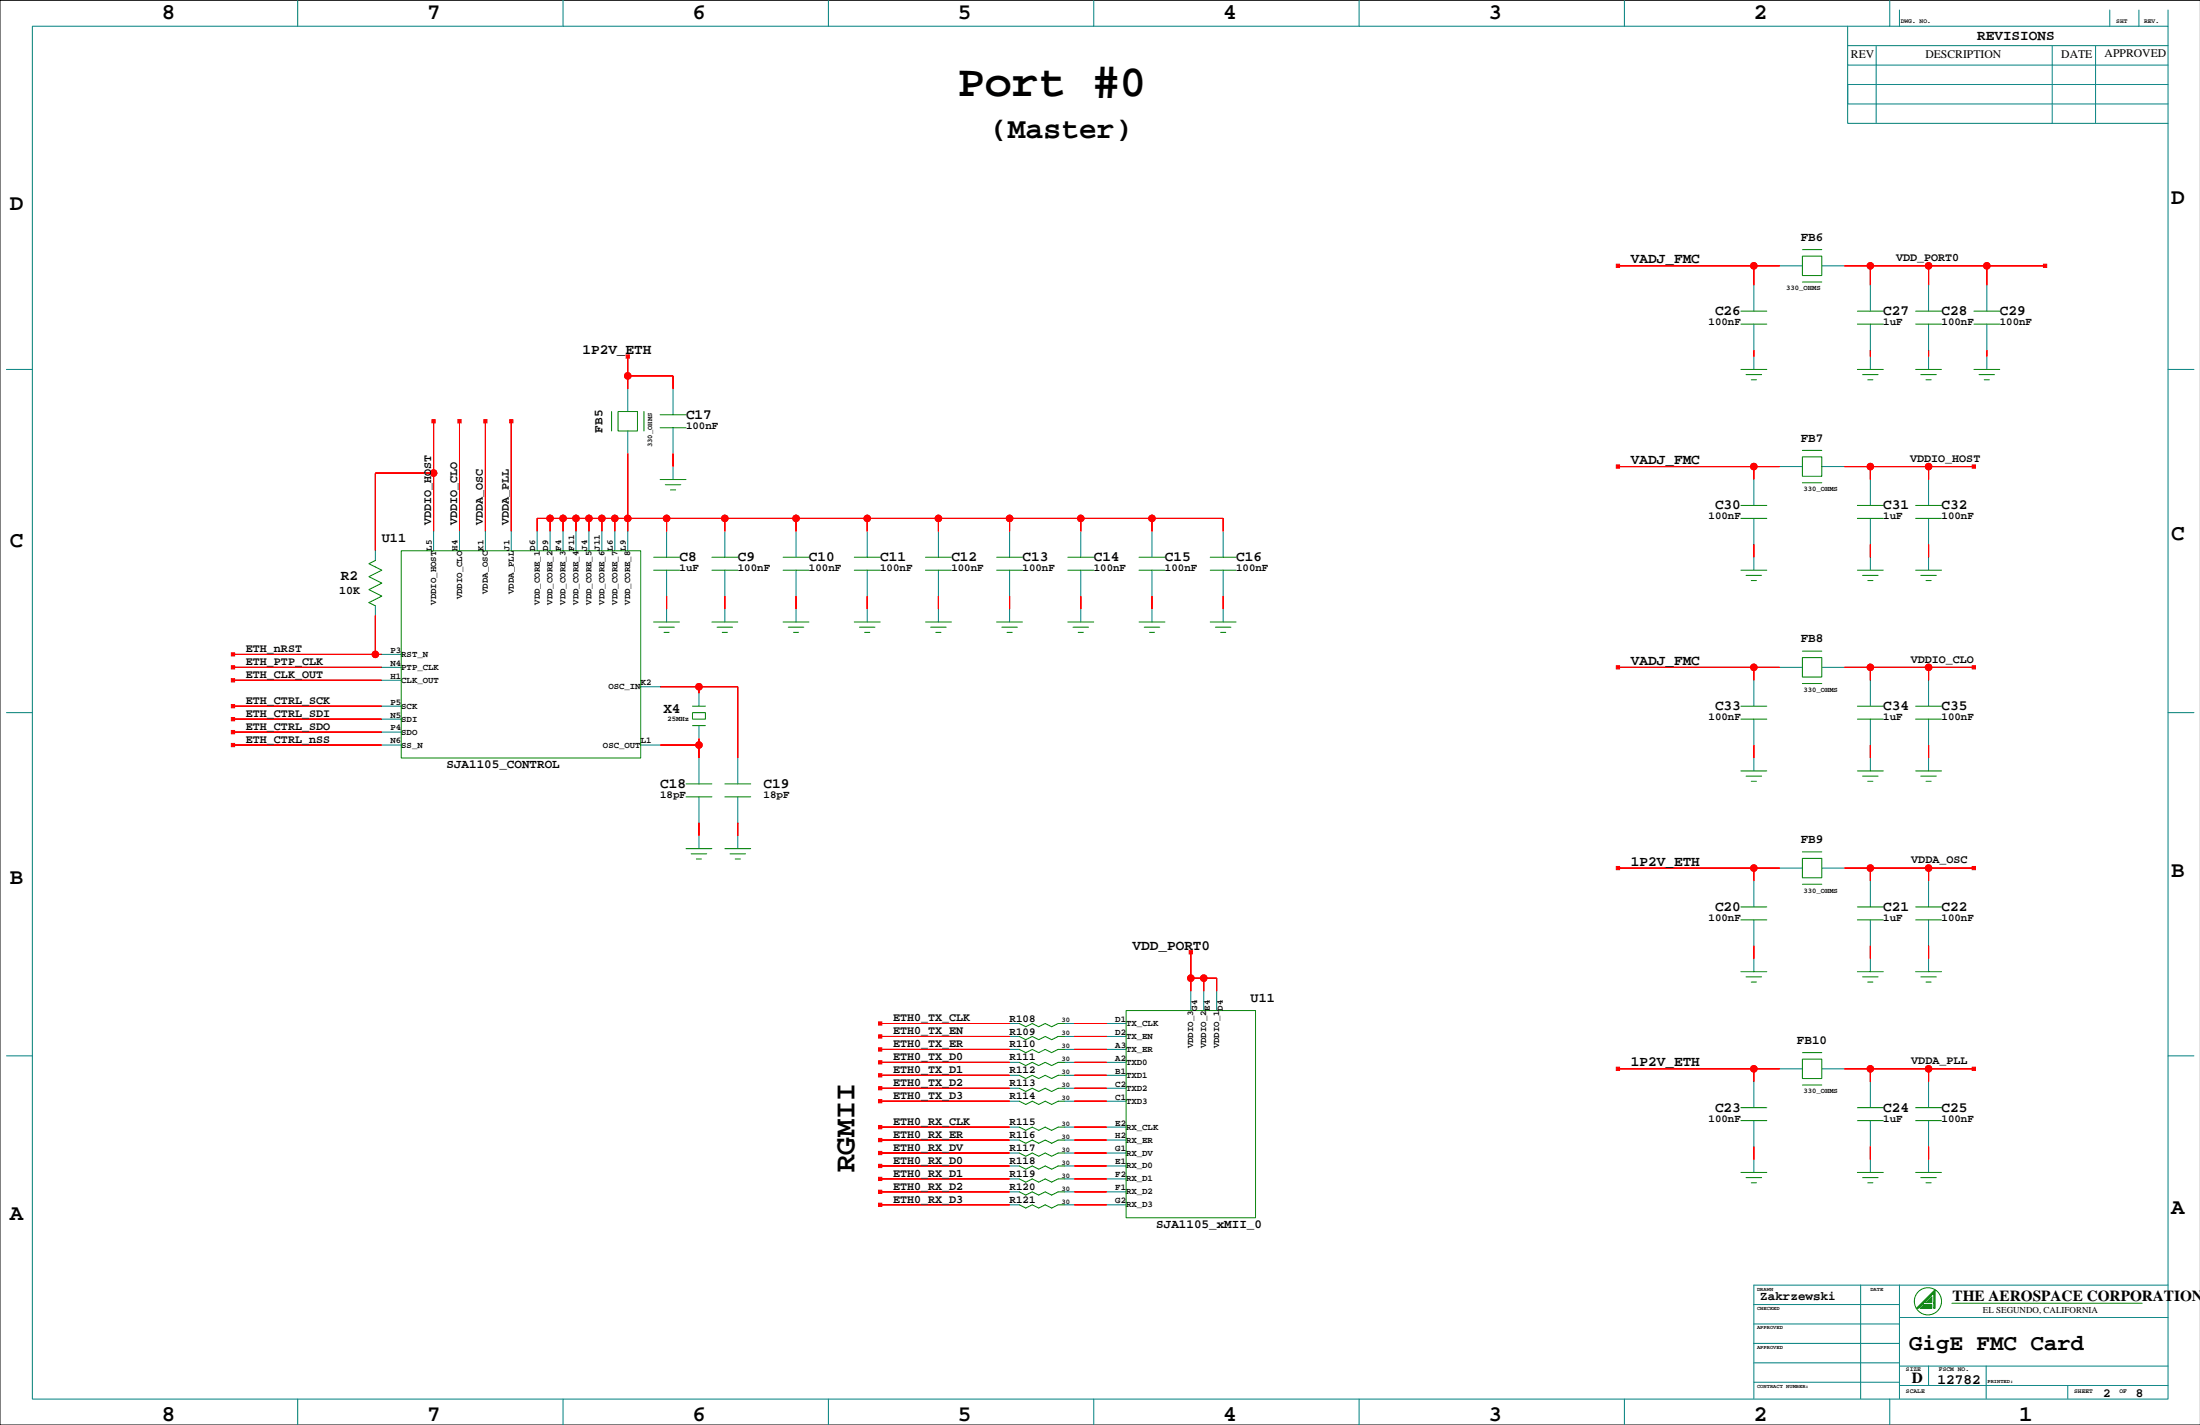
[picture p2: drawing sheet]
<svg xmlns="http://www.w3.org/2000/svg" width="863mm" height="559mm" viewBox="0 0 863 559" stroke-linecap="round" stroke-linejoin="round" font-family="sans-serif">
<path d="M863.3 .1h-863.3v558.7h863.3" fill="none" stroke="#000" stroke-width=".39"/>
<g fill="none" stroke="#008080" stroke-width=".39">
<path d="M12.7 10.3h838v538.3h-838zM116.8 .1v10.2M220.9 .1v10.2M325 .1v10.2M429.2 .1v10.2M533.3 .1v10.2M637.4 .1v10.2M725 17.9v7.6h125.7M725 10.3v7.6h125.7M736.2 18.2v7.3M741.5 .1v10.2M745.3 3.9v6.4"/>
<path d="M805.3 18.2v7.3M822.3 18.2v7.3M827.9 3.9v6.4M839.3 3.9v6.4M850.7 3.9v6.4M725 25.5v7.6h125.7M736.2 25.8v14.7M805.3 25.8v7.3M805.3 33.4v7.4M822.3 25.8v14.7M725 40.8v7.6h125.7M725 40.5v-7.4v7.7h125.7"/>
<path d="M736.2 40.8v7.3M805.3 41v7.4M822.3 40.8v7.3M688.2 111.9v10.1M698.3 104.2h8.9M714.8 104.2h8.9M733.9 111.9v10.1M756.7 111.9v10.1M779.6 111.9v10.1M688.2 127.1v10.2M688.2 139.8v5.1M733.9 127.1v10.2"/>
<path d="M733.9 139.8v5.1M756.7 127.1v10.2M756.7 139.8v5.1M779.6 127.1v10.2M779.6 139.8v5.1M2.5 144.9h10.2M246.3 152.5v8.9M264.1 152.5v10.2M850.7 144.9h10.2M246.3 169v8.9M264.1 167.7v10.2M264.1 183v5"/>
<path d="M688.2 188v10.2M698.3 183h8.9M714.8 183h8.9M733.9 188v10.2M756.7 188v10.2M147.3 216v3.8M170.1 208.4v7.6M180.3 208.4v7.6M190.5 208.4v7.6M200.6 208.4v7.6M210.8 208.4v7.6M215.9 208.4v7.6"/>
<path d="M220.9 208.4v7.6M226 208.4v7.6M231.1 208.4v7.6M236.2 208.4v7.6M241.2 208.4v7.6M246.3 208.4v7.6M261.6 208.4v10.1M284.4 208.4v10.1M312.3 208.4v10.1M340.3 208.4v10.1M368.2 208.4v10.1M396.1 208.4v10.1"/>
<path d="M424.1 208.4v10.1M452 208.4v10.1M480 208.4v10.1M688.2 203.3v10.1M688.2 218.5v5.1M733.9 203.3v10.1M733.9 218.5v5.1M756.7 203.3v10.1M756.7 218.5v5.1M147.3 237.6v3.8M261.6 223.6v10.2M261.6 238.8v5.1"/>
<path d="M284.4 223.6v10.2M284.4 238.8v5.1M312.3 223.6v10.2M312.3 238.8v5.1M340.3 223.6v10.2M340.3 238.8v5.1M368.2 223.6v10.2M368.2 238.8v5.1M396.1 223.6v10.2M396.1 238.8v5.1M424.1 223.6v10.2M424.1 238.8v5.1"/>
<path d="M452 223.6v10.2M452 238.8v5.1M480 223.6v10.2M480 238.8v5.1M149.8 256.6h7.6M2.5 279.5h10.2M149.8 261.7h7.6M149.8 276.9h7.6M149.8 266.8h7.6M251.4 269.3h7.6M274.3 271.8v5.1M688.2 266.8v10.1"/>
<path d="M698.3 261.7h8.9M714.8 261.7h8.9M733.9 266.8v10.1M756.7 266.8v10.1M850.7 279.5h10.2M149.8 282h7.6M149.8 287.1h7.6M149.8 292.2h7.6M251.4 292.2h7.6M274.3 284.5v5.1M274.3 297.2v10.2M289.5 297.2v10.2"/>
<path d="M688.2 282v10.2M688.2 297.2v5.1M733.9 282v10.2M733.9 297.2v5.1M756.7 282v10.2M756.7 297.2v5.1M274.3 312.5v10.1M289.5 312.5v10.1M274.3 327.7v5.1M289.5 327.7v5.1M688.2 345.5v10.1M698.3 340.4h8.9"/>
<path d="M714.8 340.4h8.9M733.9 345.5v10.1M756.7 345.5v10.1M688.2 360.7v10.2M688.2 376v5M733.9 360.7v10.2M733.9 376v5M756.7 360.7v10.2M756.7 376v5M467.3 388.7v7.6M472.3 388.7v7.6M477.4 388.7v7.6"/>
<path d="M2.5 414.1h10.2M396.1 406.4h3.9M396.1 411.5h3.9M396.1 416.6h3.9M396.1 401.4h3.9M417.7 406.4h3.8M417.7 411.5h3.8M417.7 416.6h3.8M417.7 401.4h3.8M434.2 406.4h7.7M434.2 411.5h7.7M434.2 416.6h7.7"/>
<path d="M434.2 401.4h7.7M698.3 419.1h8.9M714.8 419.1h8.9M850.7 414.1h10.2M396.1 421.7h3.9M396.1 426.7h3.9M396.1 431.8h3.9M417.7 421.7h3.8M417.7 426.7h3.8M417.7 431.8h3.8M434.2 421.7h7.7M434.2 426.7h7.7"/>
<path d="M434.2 431.8h7.7M688.2 424.2v10.2M688.2 439.4v10.2M733.9 424.2v10.2M733.9 439.4v10.2M756.7 424.2v10.2M756.7 439.4v10.2M396.1 442h3.9M396.1 447.1h3.9M396.1 452.1h3.9M396.1 457.2h3.9M417.7 442h3.8"/>
<path d="M417.7 447.1h3.8M417.7 452.1h3.8M417.7 457.2h3.8M434.2 442h7.7M434.2 447.1h7.7M434.2 452.1h7.7M434.2 457.2h7.7M688.2 454.7v5.1M733.9 454.7v5.1M756.7 454.7v5.1M396.1 472.5h3.9M396.1 462.3h3.9"/>
<path d="M396.1 467.4h3.9M417.7 472.5h3.8M417.7 462.3h3.8M417.7 467.4h3.8M434.2 472.5h7.7M434.2 462.3h7.7M434.2 467.4h7.7M688.2 519.2h57.1M688.2 511.6h57.1M730.1 503.9v44.5M745.3 503.9v44.5M745.3 516.6h105.4"/>
<path d="M850.7 503.9h-162.5v44.5M688.2 534.4h57.1M688.2 526.8h57.1M745.3 535.7h105.4M756.7 535.7v7.6M779.3 535.7v12.7M116.8 548.6v10.2M220.9 548.6v10.2M325 548.6v10.2M429.2 548.6v10.2M533.3 548.6v10.2M637.4 548.6v10.2"/>
<path d="M688.2 542h57.1M741.5 548.6v10.2M745.3 543.3h105.4M811.3 543.3v5.1"/>
</g>
<g fill="none" stroke="#008000" stroke-width=".39">
<path d="M707.2 97.9h7.6M707.2 100.4h7.6v7.7h-7.6zM707.2 110.6h7.6M683.1 127.1h10.2M683.1 122h10.2M728.8 127.1h10.2M728.8 122h10.2M751.7 127.1h10.1M751.7 122h10.1M774.5 127.1h10.2M774.5 122h10.2M683.1 144.9h10.2"/>
<path d="M685.1 146.9h6.1M687.2 148.9h2M728.8 144.9h10.2M730.8 146.9h6.1M732.9 148.9h2M751.7 144.9h10.1M753.7 146.9h6.1M755.7 148.9h2.1M774.5 144.9h10.2M776.6 146.9h6M778.6 148.9h2M240 161.4v7.6"/>
<path d="M242.5 161.4h7.6v7.6h-7.6zM252.7 161.4v7.6M259 167.7h10.2M259 162.7h10.2M707.2 179.2h7.6v7.6h-7.6zM707.2 176.6h7.6M259 188h10.2M261.1 190.1h6M263.1 192.1h2M683.1 198.2h10.2M707.2 189.3h7.6M728.8 198.2h10.2"/>
<path d="M751.7 198.2h10.1M147.3 219.8l-2.6 1.3 5.1 2.5-5.1 2.5 5.1 2.6-5.1 2.5 5.1 2.6-5.1 2.5 2.6 1.3M157.4 216h94v81.2h-94zM256.5 218.5h10.1M279.3 218.5h10.2M307.3 218.5h10.1M335.2 218.5h10.2M363.1 218.5h10.2M391.1 218.5h10.1M419 218.5h10.2M446.9 218.5h10.2M474.9 218.5h10.1"/>
<path d="M683.1 203.3h10.2M728.8 203.3h10.2M751.7 203.3h10.1M256.5 223.6h10.1M279.3 223.6h10.2M307.3 223.6h10.1M335.2 223.6h10.2M363.1 223.6h10.2M391.1 223.6h10.1M419 223.6h10.2M446.9 223.6h10.2M474.9 223.6h10.1"/>
<path d="M683.1 223.6h10.2M685.1 225.6h6.1M687.2 227.7h2M728.8 223.6h10.2M730.8 225.6h6.1M732.9 227.7h2M751.7 223.6h10.1M753.7 225.6h6.1M755.7 227.7h2.1M256.5 243.9h10.1M258.5 245.9h6.1M260.5 248h2.1"/>
<path d="M279.3 243.9h10.2M281.4 245.9h6.1M283.4 248h2M307.3 243.9h10.1M309.3 245.9h6.1M311.3 248h2.1M335.2 243.9h10.2M337.2 245.9h6.1M339.3 248h2M363.1 243.9h10.2M365.2 245.9h6.1M367.2 248h2"/>
<path d="M391.1 243.9h10.1M393.1 245.9h6.1M395.1 248h2.1M419 243.9h10.2M421 245.9h6.1M423.1 248h2M446.9 243.9h10.2M449 245.9h6.1M451 248h2M474.9 243.9h10.1M476.9 245.9h6.1M478.9 248h2.1"/>
<path d="M707.2 257.9h7.6v7.6h-7.6zM707.2 255.3h7.6M271.7 279.5h5.1v2.5h-5.1zM271.7 276.9h5.1M683.1 276.9h10.2M707.2 268h7.6M728.8 276.9h10.2M751.7 276.9h10.1M271.7 284.5h5.1M683.1 282h10.2M728.8 282h10.2M751.7 282h10.1"/>
<path d="M269.2 312.5h10.1M269.2 307.4h10.1M284.4 312.5h10.2M284.4 307.4h10.2M683.1 302.3h10.2M685.1 304.3h6.1M687.2 306.4h2M728.8 302.3h10.2M730.8 304.3h6.1M732.9 306.4h2M751.7 302.3h10.1M753.7 304.3h6.1"/>
<path d="M755.7 306.4h2.1M269.2 332.8h10.1M271.2 334.8h6.1M273.2 336.9h2.1M284.4 332.8h10.2M286.4 334.8h6.1M288.5 336.9h2M707.2 336.6h7.6v7.6h-7.6zM707.2 334.1h7.6M683.1 355.6h10.2M707.2 346.8h7.6M728.8 355.6h10.2"/>
<path d="M751.7 355.6h10.1M683.1 360.7h10.2M728.8 360.7h10.2M751.7 360.7h10.1M441.9 396.3h50.7v81.2h-50.7zM683.1 381h10.2M685.1 383.1h6.1M687.2 385.1h2M728.8 381h10.2M730.8 383.1h6.1M732.9 385.1h2M751.7 381h10.1"/>
<path d="M753.7 383.1h6.1M755.7 385.1h2.1M400 401.4l2.5 1.2 2.5-1.2 2.6 1.2 2.5-1.2 2.6 1.2 2.5-1.2h2.5M400 406.4l2.5 1.3 2.5-1.3 2.6 1.3 2.5-1.3 2.6 1.3 2.5-1.3h2.5M400 411.5l2.5 1.3 2.5-1.3 2.6 1.3 2.5-1.3 2.6 1.3 2.5-1.3h2.5M400 416.6l2.5 1.3 2.5-1.3 2.6 1.3 2.5-1.3 2.6 1.3 2.5-1.3h2.5M707.2 415.3h7.6v7.6h-7.6zM707.2 412.8h7.6M400 421.7l2.5 1.2 2.5-1.2 2.6 1.2 2.5-1.2 2.6 1.2 2.5-1.2h2.5M400 426.7l2.5 1.3 2.5-1.3 2.6 1.3 2.5-1.3 2.6 1.3 2.5-1.3h2.5M400 431.8l2.5 1.3 2.5-1.3 2.6 1.3 2.5-1.3 2.6 1.3 2.5-1.3h2.5M683.1 439.4h10.2"/>
<path d="M683.1 434.4h10.2M707.2 425.5h7.6M728.8 439.4h10.2M728.8 434.4h10.2M751.7 439.4h10.1M751.7 434.4h10.1M400 442l2.5 1.3 2.5-1.3 2.6 1.3 2.5-1.3 2.6 1.3 2.5-1.3h2.5M400 447.1l2.5 1.2 2.5-1.2 2.6 1.2 2.5-1.2 2.6 1.2 2.5-1.2h2.5M400 452.1l2.5 1.3 2.5-1.3 2.6 1.3 2.5-1.3 2.6 1.3 2.5-1.3h2.5M400 457.2l2.5 1.3 2.5-1.3 2.6 1.3 2.5-1.3 2.6 1.3 2.5-1.3h2.5M683.1 459.8h10.2M728.8 459.8h10.2"/>
<path d="M751.7 459.8h10.1M400 462.3l2.5 1.3 2.5-1.3 2.6 1.3 2.5-1.3 2.6 1.3 2.5-1.3h2.5M400 467.4l2.5 1.3 2.5-1.3 2.6 1.3 2.5-1.3 2.6 1.3 2.5-1.3h2.5M400 472.5l2.5 1.2 2.5-1.2 2.6 1.2 2.5-1.2 2.6 1.2 2.5-1.2h2.5M685.1 461.8h6.1M687.2 463.8h2M730.8 461.8h6.1M732.9 463.8h2M753.7 461.8h6.1M755.7 463.8h2.1M765.9 511.1h74.6"/>
<circle cx="756.5" cy="510.3" r="5.3"/>
</g>
<g fill="#008000" stroke="#008000" stroke-width=".39">
<path d="M755.5 510.8l2.5-2.3v2.3z" fill-rule="evenodd"/>
<path d="M753.4 513.1l1.6-1.5h3v1.5z" fill-rule="evenodd"/>
<path d="M759.3 505.7v7.4h-.5v-6.1l-6.1 6.1h-.8z" fill-rule="evenodd"/>
</g>
<g fill="#f00" stroke="#f00" stroke-width=".39">
<path d="M289.5 322.6v5.1z" fill-rule="evenodd"/>
<path d="M274.3 322.6v5.1z" fill-rule="evenodd"/>
<path d="M259 292.2h15.3z" fill-rule="evenodd"/>
<path d="M274.3 292.2v5z" fill-rule="evenodd"/>
<path d="M274.3 289.6v2.6z" fill-rule="evenodd"/>
<path d="M259 269.3h15.3z" fill-rule="evenodd"/>
<path d="M289.5 269.3v27.9z" fill-rule="evenodd"/>
<path d="M274.3 269.3h15.2z" fill-rule="evenodd"/>
<path d="M274.3 269.3v2.5z" fill-rule="evenodd"/>
<path d="M284.4 233.8v5z" fill-rule="evenodd"/>
<path d="M261.6 233.8v5z" fill-rule="evenodd"/>
<path d="M312.3 233.8v5z" fill-rule="evenodd"/>
<path d="M340.3 233.8v5z" fill-rule="evenodd"/>
<path d="M368.2 233.8v5z" fill-rule="evenodd"/>
<path d="M396.1 233.8v5z" fill-rule="evenodd"/>
<path d="M424.1 233.8v5z" fill-rule="evenodd"/>
<path d="M452 233.8v5z" fill-rule="evenodd"/>
<path d="M480 233.8v5z" fill-rule="evenodd"/>
<path d="M246.3 203.3v5.1z" fill-rule="evenodd"/>
<path d="M241.2 203.3v5.1z" fill-rule="evenodd"/>
<path d="M236.2 203.3v5.1z" fill-rule="evenodd"/>
<path d="M231.1 203.3v5.1z" fill-rule="evenodd"/>
<path d="M226 203.3v5.1z" fill-rule="evenodd"/>
<path d="M220.9 203.3v5.1z" fill-rule="evenodd"/>
<path d="M215.9 203.3v5.1z" fill-rule="evenodd"/>
<path d="M210.8 203.3v5.1z" fill-rule="evenodd"/>
<path d="M210.8 203.3h5.1z" fill-rule="evenodd"/>
<path d="M246.3 177.9v25.4z" fill-rule="evenodd"/>
<path d="M480 203.3v5.1z" fill-rule="evenodd"/>
<path d="M452 203.3h28z" fill-rule="evenodd"/>
<path d="M424.1 203.3v5.1z" fill-rule="evenodd"/>
<path d="M396.1 203.3h28z" fill-rule="evenodd"/>
<path d="M396.1 203.3v5.1z" fill-rule="evenodd"/>
<path d="M368.2 203.3h27.9z" fill-rule="evenodd"/>
<path d="M340.3 203.3h27.9z" fill-rule="evenodd"/>
<path d="M368.2 203.3v5.1z" fill-rule="evenodd"/>
<path d="M241.2 203.3h5.1z" fill-rule="evenodd"/>
<path d="M236.2 203.3h5z" fill-rule="evenodd"/>
<path d="M231.1 203.3h5.1z" fill-rule="evenodd"/>
<path d="M226 203.3h5.1z" fill-rule="evenodd"/>
<path d="M220.9 203.3h5.1z" fill-rule="evenodd"/>
<path d="M215.9 203.3h5z" fill-rule="evenodd"/>
<path d="M261.6 203.3v5.1z" fill-rule="evenodd"/>
<path d="M284.4 203.3v5.1z" fill-rule="evenodd"/>
<path d="M261.6 203.3h22.8z" fill-rule="evenodd"/>
<path d="M312.3 203.3v5.1z" fill-rule="evenodd"/>
<path d="M284.4 203.3h27.9z" fill-rule="evenodd"/>
<path d="M340.3 203.3v5.1z" fill-rule="evenodd"/>
<path d="M312.3 203.3h28z" fill-rule="evenodd"/>
<path d="M424.1 203.3h27.9z" fill-rule="evenodd"/>
<path d="M452 203.3v5.1z" fill-rule="evenodd"/>
<path d="M246.3 203.3h15.3z" fill-rule="evenodd"/>
<path d="M264.1 177.9v5.1z" fill-rule="evenodd"/>
<path d="M246.3 147.4h17.8z" fill-rule="evenodd"/>
<path d="M264.1 147.4v5.1z" fill-rule="evenodd"/>
<path d="M246.3 147.4v5.1z" fill-rule="evenodd"/>
<path d="M246.3 139.8v7.6z" fill-rule="evenodd"/>
<path d="M245.7 139.2h1.3v1.2h-1.3z" fill-rule="evenodd"/>
<path d="M756.7 292.2v5z" fill-rule="evenodd"/>
<path d="M733.9 292.2v5z" fill-rule="evenodd"/>
<path d="M170.1 185.5v22.9z" fill-rule="evenodd"/>
<path d="M147.3 185.5v30.5z" fill-rule="evenodd"/>
<path d="M147.3 185.5h22.8z" fill-rule="evenodd"/>
<path d="M170.1 165.2v20.3z" fill-rule="evenodd"/>
<path d="M169.5 164.6h1.3v1.2h-1.3z" fill-rule="evenodd"/>
<path d="M688.2 292.2v5z" fill-rule="evenodd"/>
<path d="M723.7 261.7h10.2z" fill-rule="evenodd"/>
<path d="M733.9 261.7v5.1z" fill-rule="evenodd"/>
<path d="M756.7 261.7v5.1z" fill-rule="evenodd"/>
<path d="M733.9 261.7h22.8z" fill-rule="evenodd"/>
<path d="M756.7 261.7h17.8z" fill-rule="evenodd"/>
<path d="M773.9 261.1h1.3v1.2h-1.3z" fill-rule="evenodd"/>
<path d="M756.7 213.4v5.1z" fill-rule="evenodd"/>
<path d="M733.9 213.4v5.1z" fill-rule="evenodd"/>
<path d="M688.2 213.4v5.1z" fill-rule="evenodd"/>
<path d="M756.7 183v5z" fill-rule="evenodd"/>
<path d="M723.7 183h10.2z" fill-rule="evenodd"/>
<path d="M733.9 183v5z" fill-rule="evenodd"/>
<path d="M756.7 183h17.8z" fill-rule="evenodd"/>
<path d="M733.9 183h22.8z" fill-rule="evenodd"/>
<path d="M773.9 182.3h1.3v1.3h-1.3z" fill-rule="evenodd"/>
<path d="M180.3 165.2v43.2z" fill-rule="evenodd"/>
<path d="M179.7 164.6h1.2v1.2h-1.2z" fill-rule="evenodd"/>
<path d="M190.5 165.2v43.2z" fill-rule="evenodd"/>
<path d="M189.8 164.6h1.3v1.2h-1.3z" fill-rule="evenodd"/>
<path d="M200.6 165.2v43.2z" fill-rule="evenodd"/>
<path d="M200 164.6h1.2v1.2h-1.2z" fill-rule="evenodd"/>
<path d="M756.7 370.9v5.1z" fill-rule="evenodd"/>
<path d="M733.9 370.9v5.1z" fill-rule="evenodd"/>
<path d="M688.2 370.9v5.1z" fill-rule="evenodd"/>
<path d="M688.2 340.4h10.1z" fill-rule="evenodd"/>
<path d="M688.2 340.4v5.1z" fill-rule="evenodd"/>
<path d="M634.9 340.4h53.3z" fill-rule="evenodd"/>
<path d="M634.2 339.8h1.3v1.2h-1.3z" fill-rule="evenodd"/>
<path d="M733.9 340.4v5.1z" fill-rule="evenodd"/>
<path d="M723.7 340.4h10.2z" fill-rule="evenodd"/>
<path d="M733.9 340.4h22.8z" fill-rule="evenodd"/>
<path d="M756.7 340.4v5.1z" fill-rule="evenodd"/>
<path d="M756.7 340.4h17.8z" fill-rule="evenodd"/>
<path d="M773.9 339.8h1.3v1.2h-1.3z" fill-rule="evenodd"/>
<path d="M756.7 449.6v5.1z" fill-rule="evenodd"/>
<path d="M733.9 449.6v5.1z" fill-rule="evenodd"/>
<path d="M688.2 449.6v5.1z" fill-rule="evenodd"/>
<path d="M688.2 419.1h10.1z" fill-rule="evenodd"/>
<path d="M688.2 419.1v5.1z" fill-rule="evenodd"/>
<path d="M634.9 419.1h53.3z" fill-rule="evenodd"/>
<path d="M634.2 418.5h1.3v1.3h-1.3z" fill-rule="evenodd"/>
<path d="M756.7 419.1v5.1z" fill-rule="evenodd"/>
<path d="M723.7 419.1h10.2z" fill-rule="evenodd"/>
<path d="M733.9 419.1v5.1z" fill-rule="evenodd"/>
<path d="M756.7 419.1h17.8z" fill-rule="evenodd"/>
<path d="M733.9 419.1h22.8z" fill-rule="evenodd"/>
<path d="M773.9 418.5h1.3v1.3h-1.3z" fill-rule="evenodd"/>
<path d="M147.3 256.6h2.5z" fill-rule="evenodd"/>
<path d="M147.3 241.4v15.2z" fill-rule="evenodd"/>
<path d="M91.4 256.6h55.9z" fill-rule="evenodd"/>
<path d="M90.8 256h1.3v1.2h-1.3z" fill-rule="evenodd"/>
<path d="M91.4 261.7h58.4z" fill-rule="evenodd"/>
<path d="M90.8 261.1h1.3v1.2h-1.3z" fill-rule="evenodd"/>
<path d="M91.4 266.8h58.4z" fill-rule="evenodd"/>
<path d="M90.8 266.1h1.3v1.3h-1.3z" fill-rule="evenodd"/>
<path d="M91.4 276.9h58.4z" fill-rule="evenodd"/>
<path d="M90.8 276.3h1.3v1.3h-1.3z" fill-rule="evenodd"/>
<path d="M91.4 282h58.4z" fill-rule="evenodd"/>
<path d="M90.8 281.4h1.3v1.2h-1.3z" fill-rule="evenodd"/>
<path d="M91.4 287.1h58.4z" fill-rule="evenodd"/>
<path d="M90.8 286.4h1.3v1.3h-1.3z" fill-rule="evenodd"/>
<path d="M91.4 292.2h58.4z" fill-rule="evenodd"/>
<path d="M90.8 291.5h1.3v1.3h-1.3z" fill-rule="evenodd"/>
<path d="M345.4 401.4h50.7z" fill-rule="evenodd"/>
<path d="M344.7 400.7h1.3v1.3h-1.3z" fill-rule="evenodd"/>
<path d="M345.4 406.4h50.7z" fill-rule="evenodd"/>
<path d="M344.7 405.8h1.3v1.3h-1.3z" fill-rule="evenodd"/>
<path d="M345.4 411.5h50.7z" fill-rule="evenodd"/>
<path d="M344.7 410.9h1.3v1.2h-1.3z" fill-rule="evenodd"/>
<path d="M345.4 416.6h50.7z" fill-rule="evenodd"/>
<path d="M344.7 416h1.3v1.2h-1.3z" fill-rule="evenodd"/>
<path d="M345.4 421.7h50.7z" fill-rule="evenodd"/>
<path d="M344.7 421h1.3v1.3h-1.3z" fill-rule="evenodd"/>
<path d="M345.4 426.7h50.7z" fill-rule="evenodd"/>
<path d="M344.7 426.1h1.3v1.3h-1.3z" fill-rule="evenodd"/>
<path d="M345.4 431.8h50.7z" fill-rule="evenodd"/>
<path d="M344.7 431.2h1.3v1.3h-1.3z" fill-rule="evenodd"/>
<path d="M345.4 442h50.7z" fill-rule="evenodd"/>
<path d="M344.7 441.4h1.3v1.2h-1.3z" fill-rule="evenodd"/>
<path d="M345.4 447.1h50.7z" fill-rule="evenodd"/>
<path d="M344.7 446.4h1.3v1.3h-1.3z" fill-rule="evenodd"/>
<path d="M345.4 452.1h50.7z" fill-rule="evenodd"/>
<path d="M344.7 451.5h1.3v1.3h-1.3z" fill-rule="evenodd"/>
<path d="M345.4 457.2h50.7z" fill-rule="evenodd"/>
<path d="M344.7 456.6h1.3v1.3h-1.3z" fill-rule="evenodd"/>
<path d="M345.4 462.3h50.7z" fill-rule="evenodd"/>
<path d="M344.7 461.7h1.3v1.2h-1.3z" fill-rule="evenodd"/>
<path d="M345.4 467.4h50.7z" fill-rule="evenodd"/>
<path d="M344.7 466.7h1.3v1.3h-1.3z" fill-rule="evenodd"/>
<path d="M345.4 472.5h50.7z" fill-rule="evenodd"/>
<path d="M344.7 471.8h1.3v1.3h-1.3z" fill-rule="evenodd"/>
<path d="M421.5 472.5h12.7z" fill-rule="evenodd"/>
<path d="M421.5 467.4h12.7z" fill-rule="evenodd"/>
<path d="M421.5 462.3h12.7z" fill-rule="evenodd"/>
<path d="M421.5 457.2h12.7z" fill-rule="evenodd"/>
<path d="M421.5 452.1h12.7z" fill-rule="evenodd"/>
<path d="M421.5 447.1h12.7z" fill-rule="evenodd"/>
<path d="M421.5 442h12.7z" fill-rule="evenodd"/>
<path d="M421.5 431.8h12.7z" fill-rule="evenodd"/>
<path d="M421.5 426.7h12.7z" fill-rule="evenodd"/>
<path d="M421.5 421.7h12.7z" fill-rule="evenodd"/>
<path d="M421.5 416.6h12.7z" fill-rule="evenodd"/>
<path d="M421.5 411.5h12.7z" fill-rule="evenodd"/>
<path d="M421.5 406.4h12.7z" fill-rule="evenodd"/>
<path d="M421.5 401.4h12.7z" fill-rule="evenodd"/>
<path d="M688.2 183v5z" fill-rule="evenodd"/>
<path d="M688.2 183h10.1z" fill-rule="evenodd"/>
<path d="M634.9 183h53.3z" fill-rule="evenodd"/>
<path d="M634.2 182.3h1.3v1.3h-1.3z" fill-rule="evenodd"/>
<path d="M688.2 137.3v2.5z" fill-rule="evenodd"/>
<path d="M733.9 137.3v2.5z" fill-rule="evenodd"/>
<path d="M756.7 137.3v2.5z" fill-rule="evenodd"/>
<path d="M779.6 137.3v2.5z" fill-rule="evenodd"/>
<path d="M472.3 383.6v5.1z" fill-rule="evenodd"/>
<path d="M467.3 383.6v5.1z" fill-rule="evenodd"/>
<path d="M467.3 383.6h5z" fill-rule="evenodd"/>
<path d="M472.3 383.6h5.1z" fill-rule="evenodd"/>
<path d="M477.4 383.6v5.1z" fill-rule="evenodd"/>
<path d="M467.3 373.4v10.2z" fill-rule="evenodd"/>
<path d="M466.6 372.8h1.3v1.3h-1.3z" fill-rule="evenodd"/>
<path d="M723.7 104.2h10.2z" fill-rule="evenodd"/>
<path d="M733.9 104.2v7.7z" fill-rule="evenodd"/>
<path d="M733.9 104.2h22.8z" fill-rule="evenodd"/>
<path d="M756.7 104.2v7.7z" fill-rule="evenodd"/>
<path d="M756.7 104.2h22.9z" fill-rule="evenodd"/>
<path d="M779.6 104.2v7.7z" fill-rule="evenodd"/>
<path d="M779.6 104.2h22.9z" fill-rule="evenodd"/>
<path d="M801.8 103.6h1.3v1.3h-1.3z" fill-rule="evenodd"/>
<path d="M688.2 104.2v7.7z" fill-rule="evenodd"/>
<path d="M688.2 104.2h10.1z" fill-rule="evenodd"/>
<path d="M634.9 104.2h53.3z" fill-rule="evenodd"/>
<path d="M634.2 103.6h1.3v1.3h-1.3z" fill-rule="evenodd"/>
<path d="M634.9 261.7h53.3z" fill-rule="evenodd"/>
<path d="M688.2 261.7h10.1z" fill-rule="evenodd"/>
<path d="M688.2 261.7v5.1z" fill-rule="evenodd"/>
<path d="M634.2 261.1h1.3v1.2h-1.3z" fill-rule="evenodd"/>
<circle cx="274.3" cy="292.2" r="1.27"/>
<circle cx="274.3" cy="269.3" r="1.27"/>
<circle cx="396.1" cy="203.3" r="1.27"/>
<circle cx="368.2" cy="203.3" r="1.27"/>
<circle cx="241.2" cy="203.3" r="1.27"/>
<circle cx="236.2" cy="203.3" r="1.27"/>
<circle cx="231.1" cy="203.3" r="1.27"/>
<circle cx="226" cy="203.3" r="1.27"/>
<circle cx="215.9" cy="203.3" r="1.27"/>
<circle cx="220.9" cy="203.3" r="1.27"/>
<circle cx="284.4" cy="203.3" r="1.27"/>
<circle cx="312.3" cy="203.3" r="1.27"/>
<circle cx="340.3" cy="203.3" r="1.27"/>
<circle cx="424.1" cy="203.3" r="1.27"/>
<circle cx="452" cy="203.3" r="1.27"/>
<circle cx="246.3" cy="203.3" r="1.27"/>
<circle cx="261.6" cy="203.3" r="1.27"/>
<circle cx="246.3" cy="147.4" r="1.27"/>
<circle cx="170.1" cy="185.5" r="1.27"/>
<circle cx="733.9" cy="261.7" r="1.27"/>
<circle cx="756.7" cy="261.7" r="1.27"/>
<circle cx="733.9" cy="183" r="1.27"/>
<circle cx="756.7" cy="183" r="1.27"/>
<circle cx="688.2" cy="340.4" r="1.27"/>
<circle cx="733.9" cy="340.4" r="1.27"/>
<circle cx="756.7" cy="340.4" r="1.27"/>
<circle cx="688.2" cy="419.1" r="1.27"/>
<circle cx="733.9" cy="419.1" r="1.27"/>
<circle cx="756.7" cy="419.1" r="1.27"/>
<circle cx="147.3" cy="256.6" r="1.27"/>
<circle cx="688.2" cy="183" r="1.27"/>
<circle cx="472.3" cy="383.6" r="1.27"/>
<circle cx="467.3" cy="383.6" r="1.27"/>
<circle cx="733.9" cy="104.2" r="1.27"/>
<circle cx="756.7" cy="104.2" r="1.27"/>
<circle cx="779.6" cy="104.2" r="1.27"/>
<circle cx="688.2" cy="104.2" r="1.27"/>
<circle cx="688.2" cy="261.7" r="1.27"/>
</g>
<g fill="none" stroke="#f00" stroke-width=".39">
<path d="M634.9 104.2h63.4M688.2 104.2v7.7M723.7 104.2h78.8M733.9 104.2v7.7M756.7 104.2v7.7M779.6 104.2v7.7M246.3 139.8v12.7M688.2 137.3v2.5M733.9 137.3v2.5M756.7 137.3v2.5M779.6 137.3v2.5M246.3 147.4h17.8v5.1"/>
<path d="M170.1 165.2v43.2M180.3 165.2v43.2M190.5 165.2v43.2M200.6 165.2v43.2M246.3 177.9v30.5M264.1 177.9v5.1M170.1 185.5h-22.8v30.5M634.9 183h63.4M688.2 183v5M723.7 183h50.8M733.9 183v5M756.7 183v5"/>
<path d="M210.8 208.4v-5.1h269.2v5.1M215.9 203.3v5.1M220.9 203.3v5.1M226 203.3v5.1M231.1 203.3v5.1M236.2 203.3v5.1M241.2 203.3v5.1M261.6 203.3v5.1M284.4 203.3v5.1M312.3 203.3v5.1M340.3 203.3v5.1M368.2 203.3v5.1"/>
<path d="M396.1 203.3v5.1M424.1 203.3v5.1M452 203.3v5.1M688.2 213.4v5.1M733.9 213.4v5.1M756.7 213.4v5.1M261.6 233.8v5M284.4 233.8v5M312.3 233.8v5M340.3 233.8v5M368.2 233.8v5M396.1 233.8v5"/>
<path d="M424.1 233.8v5M452 233.8v5M480 233.8v5M91.4 256.6h58.4M147.3 241.4v15.2M91.4 261.7h58.4M91.4 266.8h58.4M91.4 276.9h58.4M259 269.3h30.5v27.9M274.3 269.3v2.5M634.9 261.7h63.4M688.2 261.7v5.1"/>
<path d="M723.7 261.7h50.8M733.9 261.7v5.1M756.7 261.7v5.1M91.4 292.2h58.4M91.4 282h58.4M91.4 287.1h58.4M259 292.2h15.3M274.3 289.6v7.6M688.2 292.2v5M733.9 292.2v5M756.7 292.2v5M274.3 322.6v5.1"/>
<path d="M289.5 322.6v5.1M634.9 340.4h63.4M688.2 340.4v5.1M723.7 340.4h50.8M733.9 340.4v5.1M756.7 340.4v5.1M467.3 373.4v15.3M688.2 370.9v5.1M733.9 370.9v5.1M756.7 370.9v5.1M467.3 383.6h10.1v5.1M472.3 383.6v5.1"/>
<path d="M345.4 401.4h50.7M345.4 406.4h50.7M345.4 411.5h50.7M345.4 416.6h50.7M421.5 401.4h12.7M421.5 406.4h12.7M421.5 411.5h12.7M421.5 416.6h12.7M634.9 419.1h63.4M688.2 419.1v5.1M723.7 419.1h50.8M733.9 419.1v5.1"/>
<path d="M756.7 419.1v5.1M345.4 421.7h50.7M345.4 426.7h50.7M345.4 431.8h50.7M421.5 421.7h12.7M421.5 426.7h12.7M421.5 431.8h12.7M345.4 442h50.7M345.4 447.1h50.7M345.4 452.1h50.7M345.4 457.2h50.7M421.5 442h12.7"/>
<path d="M421.5 447.1h12.7M421.5 452.1h12.7M421.5 457.2h12.7M688.2 449.6v5.1M733.9 449.6v5.1M756.7 449.6v5.1M345.4 462.3h50.7M345.4 467.4h50.7M345.4 472.5h50.7M421.5 462.3h12.7M421.5 467.4h12.7M421.5 472.5h12.7"/>
<circle cx="688.2" cy="104.2" r="1.27"/>
<circle cx="733.9" cy="104.2" r="1.27"/>
<circle cx="756.7" cy="104.2" r="1.27"/>
<circle cx="779.6" cy="104.2" r="1.27"/>
<circle cx="246.3" cy="147.4" r="1.27"/>
<circle cx="170.1" cy="185.5" r="1.27"/>
<circle cx="688.2" cy="183" r="1.27"/>
<circle cx="733.9" cy="183" r="1.27"/>
<circle cx="756.7" cy="183" r="1.27"/>
<circle cx="215.9" cy="203.3" r="1.27"/>
<circle cx="220.9" cy="203.3" r="1.27"/>
<circle cx="226" cy="203.3" r="1.27"/>
<circle cx="231.1" cy="203.3" r="1.27"/>
<circle cx="236.2" cy="203.3" r="1.27"/>
<circle cx="241.2" cy="203.3" r="1.27"/>
<circle cx="246.3" cy="203.3" r="1.27"/>
<circle cx="261.6" cy="203.3" r="1.27"/>
<circle cx="284.4" cy="203.3" r="1.27"/>
<circle cx="312.3" cy="203.3" r="1.27"/>
<circle cx="340.3" cy="203.3" r="1.27"/>
<circle cx="368.2" cy="203.3" r="1.27"/>
<circle cx="396.1" cy="203.3" r="1.27"/>
<circle cx="424.1" cy="203.3" r="1.27"/>
<circle cx="452" cy="203.3" r="1.27"/>
<circle cx="147.3" cy="256.6" r="1.27"/>
<circle cx="274.3" cy="269.3" r="1.27"/>
<circle cx="688.2" cy="261.7" r="1.27"/>
<circle cx="733.9" cy="261.7" r="1.27"/>
<circle cx="756.7" cy="261.7" r="1.27"/>
<circle cx="274.3" cy="292.2" r="1.27"/>
<circle cx="688.2" cy="340.4" r="1.27"/>
<circle cx="733.9" cy="340.4" r="1.27"/>
<circle cx="756.7" cy="340.4" r="1.27"/>
<circle cx="467.3" cy="383.6" r="1.27"/>
<circle cx="472.3" cy="383.6" r="1.27"/>
<circle cx="688.2" cy="419.1" r="1.27"/>
<circle cx="733.9" cy="419.1" r="1.27"/>
<circle cx="756.7" cy="419.1" r="1.27"/>
</g>
<text font-size="17.6" x="375.8" y="37.6">Port #0</text>
<g font-size="11.6">
<text x="388.5" y="53.9">(Master)</text>
<text x="335.3" y="459.8" transform="rotate(-90 335.3 459.8)">RGMII</text>
</g>
<g font-size="8.8">
<text x="63.5" y="7.4">8</text>
<text x="167.6" y="7.4">7</text>
<text x="271.7" y="7.4">6</text>
<text x="375.8" y="7.4">5</text>
<text x="480" y="7.4">4</text>
<text x="584.1" y="7.4">3</text>
<text x="688.2" y="7.4">2</text>
<text x="3.8" y="82.4">D</text>
<text x="852" y="79.8">D</text>
<text x="3.8" y="214.4">C</text>
<text x="852" y="211.9">C</text>
<text x="3.8" y="346.5">B</text>
<text x="852" y="343.9">B</text>
<text x="3.8" y="478.5">A</text>
<text x="852" y="476">A</text>
<text x="749.1" y="529.3">GigE FMC Card</text>
<text x="63.5" y="557.2">8</text>
<text x="167.6" y="557.2">7</text>
<text x="271.7" y="557.2">6</text>
<text x="375.8" y="557.2">5</text>
<text x="480" y="557.2">4</text>
<text x="584.1" y="557.2">3</text>
<text x="688.2" y="557.2">2</text>
<text x="792.3" y="557.2">1</text>
</g>
<g font-size="6">
<text x="766.1" y="510">THE AEROSPACE CORPORATION</text>
<text x="750.1" y="542.5">D</text>
</g>
<g font-size="5.6">
<text x="775.8" y="15.6">REVISIONS</text>
<text x="639.9" y="103.2">VADJ_FMC</text>
<text x="672.9" y="123.6">C26</text>
<text x="739" y="123.6">C27</text>
<text x="761.8" y="123.6">C28</text>
<text x="784.7" y="123.6">C29</text>
<text x="228.5" y="138.8">1P2V_ETH</text>
<text x="269.2" y="164.2">C17</text>
<text x="639.9" y="182">VADJ_FMC</text>
<text x="672.9" y="199.7">C30</text>
<text x="739" y="199.7">C31</text>
<text x="761.8" y="199.7">C32</text>
<text x="266.6" y="220.1">C8</text>
<text x="289.5" y="220.1">C9</text>
<text x="317.4" y="220.1">C10</text>
<text x="345.4" y="220.1">C11</text>
<text x="373.3" y="220.1">C12</text>
<text x="401.2" y="220.1">C13</text>
<text x="429.2" y="220.1">C14</text>
<text x="457.1" y="220.1">C15</text>
<text x="485" y="220.1">C16</text>
<text x="133.7" y="227.5">R2</text>
<text x="639.9" y="260.7">VADJ_FMC</text>
<text x="260.3" y="279.7">X4</text>
<text x="672.9" y="278.5">C33</text>
<text x="739" y="278.5">C34</text>
<text x="761.8" y="278.5">C35</text>
<text x="259" y="308.9">C18</text>
<text x="299.6" y="308.9">C19</text>
<text x="639.9" y="339.4">1P2V_ETH</text>
<text x="672.9" y="357.2">C20</text>
<text x="739" y="357.2">C21</text>
<text x="761.8" y="357.2">C22</text>
<text x="444.4" y="372.4">VDD_PORT0</text>
<text x="639.9" y="418.1">1P2V_ETH</text>
<text x="672.9" y="435.9">C23</text>
<text x="739" y="435.9">C24</text>
<text x="761.8" y="435.9">C25</text>
<text x="760.3" y="542.8">12782</text>
</g>
<g font-size="5.3">
<text x="149.8" y="212.5">U11</text>
<text x="490.7" y="392.8">U11</text>
</g>
<g font-size="4.9">
<text x="706.6" y="94.5">FB6</text>
<text x="236.4" y="169.6" transform="rotate(-90 236.4 169.6)">FB5</text>
<text x="706.6" y="173.2">FB7</text>
<text x="706.6" y="251.9">FB8</text>
<text x="175.2" y="301.2">SJA1105_CONTROL</text>
<text x="706.6" y="330.6">FB9</text>
<text x="705.1" y="409.4">FB10</text>
<text x="453.7" y="481.5">SJA1105_xMII_0</text>
<text x="690.7" y="509.7">Zakrzewski</text>
<text x="825.3" y="547.8">2</text>
<text x="838" y="547.8">8</text>
</g>
<g font-size="4.6">
<text x="726.3" y="22.7">REV</text>
<text x="755.5" y="22.7">DESCRIPTION</text>
<text x="808.8" y="22.7">DATE</text>
<text x="825.8" y="22.4">APPROVED</text>
<text x="744.1" y="102.2">VDD_PORT0</text>
<text x="749.5" y="181.1">VDDIO_HOST</text>
<text x="169.2" y="205.8" transform="rotate(-90 169.2 205.8)">VDDIO_HOST</text>
<text x="179.3" y="205.8" transform="rotate(-90 179.3 205.8)">VDDIO_CLO</text>
<text x="189.5" y="205.8" transform="rotate(-90 189.5 205.8)">VDDA_OSC</text>
<text x="199.7" y="205.8" transform="rotate(-90 199.7 205.8)">VDDA_PLL</text>
<text x="133.1" y="232.9">10K</text>
<text x="96.5" y="255.8">ETH_nRST</text>
<text x="96.5" y="260.9">ETH_PTP_CLK</text>
<text x="749.8" y="259.8">VDDIO_CLO</text>
<text x="96.5" y="266">ETH_CLK_OUT</text>
<text x="96.5" y="276.1">ETH_CTRL_SCK</text>
<text x="96.5" y="281.2">ETH_CTRL_SDI</text>
<text x="96.5" y="286.3">ETH_CTRL_SDO</text>
<text x="96.5" y="291.3">ETH_CTRL_nSS</text>
<text x="750" y="338.5">VDDA_OSC</text>
<text x="350.4" y="400.5">ETH0_TX_CLK</text>
<text x="350.4" y="405.6">ETH0_TX_EN</text>
<text x="350.4" y="410.7">ETH0_TX_ER</text>
<text x="350.4" y="415.8">ETH0_TX_D0</text>
<text x="750" y="417.3">VDDA_PLL</text>
<text x="350.4" y="420.9">ETH0_TX_D1</text>
<text x="350.4" y="425.9">ETH0_TX_D2</text>
<text x="350.4" y="431">ETH0_TX_D3</text>
<text x="350.4" y="441.2">ETH0_RX_CLK</text>
<text x="350.4" y="446.2">ETH0_RX_ER</text>
<text x="350.4" y="451.3">ETH0_RX_DV</text>
<text x="350.4" y="456.4">ETH0_RX_D0</text>
<text x="350.4" y="461.5">ETH0_RX_D1</text>
<text x="350.4" y="466.6">ETH0_RX_D2</text>
<text x="350.4" y="471.6">ETH0_RX_D3</text>
</g>
<g font-size="4.2">
<text x="670.4" y="127.5">100nF</text>
<text x="739" y="127.5">1uF</text>
<text x="761.8" y="127.5">100nF</text>
<text x="784.7" y="127.5">100nF</text>
<text x="269.2" y="168.2">100nF</text>
<text x="670.4" y="203.7">100nF</text>
<text x="739" y="203.7">1uF</text>
<text x="761.8" y="203.7">100nF</text>
<text x="266.6" y="224">1uF</text>
<text x="289.5" y="224">100nF</text>
<text x="317.4" y="224">100nF</text>
<text x="345.4" y="224">100nF</text>
<text x="373.3" y="224">100nF</text>
<text x="401.2" y="224">100nF</text>
<text x="429.2" y="224">100nF</text>
<text x="457.1" y="224">100nF</text>
<text x="485" y="224">100nF</text>
<text x="670.4" y="282.4">100nF</text>
<text x="739" y="282.4">1uF</text>
<text x="761.8" y="282.4">100nF</text>
<text x="259" y="312.9">18pF</text>
<text x="299.6" y="312.9">18pF</text>
<text x="670.4" y="361.1">100nF</text>
<text x="739" y="361.1">1uF</text>
<text x="761.8" y="361.1">100nF</text>
<text x="396.1" y="400.6">R108</text>
<text x="396.1" y="405.7">R109</text>
<text x="396.1" y="410.8">R110</text>
<text x="396.1" y="415.8">R111</text>
<text x="396.1" y="420.9">R112</text>
<text x="396.1" y="426">R113</text>
<text x="396.1" y="431.1">R114</text>
<text x="396.1" y="441.2">R115</text>
<text x="670.4" y="439.9">100nF</text>
<text x="739" y="439.9">1uF</text>
<text x="761.8" y="439.9">100nF</text>
<text x="396.1" y="446.3">R116</text>
<text x="396.1" y="451.4">R117</text>
<text x="396.1" y="456.5">R118</text>
<text x="396.1" y="461.5">R119</text>
<text x="396.1" y="466.6">R120</text>
<text x="396.1" y="471.7">R121</text>
</g>
<g font-size="3.5">
<text x="169.4" y="216" transform="rotate(-90 169.4 216)">L5</text>
<text x="179.6" y="216" transform="rotate(-90 179.6 216)">H4</text>
<text x="189.7" y="216" transform="rotate(-90 189.7 216)">K1</text>
<text x="199.9" y="216" transform="rotate(-90 199.9 216)">J1</text>
<text x="210" y="216" transform="rotate(-90 210 216)">D6</text>
<text x="215.1" y="216" transform="rotate(-90 215.1 216)">D9</text>
<text x="220.2" y="216" transform="rotate(-90 220.2 216)">F4</text>
<text x="225.3" y="216" transform="rotate(-90 225.3 216)">F11</text>
<text x="230.3" y="216" transform="rotate(-90 230.3 216)">J4</text>
<text x="235.4" y="216" transform="rotate(-90 235.4 216)">J11</text>
<text x="240.5" y="216" transform="rotate(-90 240.5 216)">L6</text>
<text x="245.6" y="216" transform="rotate(-90 245.6 216)">L9</text>
<text x="191.4" y="232.9" transform="rotate(-90 191.4 232.9)">VDDA_OSC</text>
<text x="201.6" y="232.9" transform="rotate(-90 201.6 232.9)">VDDA_PLL</text>
<text x="171.1" y="237.1" transform="rotate(-90 171.1 237.1)">VDDIO_HOST</text>
<text x="181.3" y="235" transform="rotate(-90 181.3 235)">VDDIO_CLO</text>
<text x="211.8" y="237.1" transform="rotate(-90 211.8 237.1)">VDD_CORE_1</text>
<text x="216.8" y="237.1" transform="rotate(-90 216.8 237.1)">VDD_CORE_2</text>
<text x="221.9" y="237.1" transform="rotate(-90 221.9 237.1)">VDD_CORE_3</text>
<text x="227" y="237.1" transform="rotate(-90 227 237.1)">VDD_CORE_4</text>
<text x="232.1" y="237.1" transform="rotate(-90 232.1 237.1)">VDD_CORE_5</text>
<text x="237.2" y="237.1" transform="rotate(-90 237.2 237.1)">VDD_CORE_6</text>
<text x="242.2" y="237.1" transform="rotate(-90 242.2 237.1)">VDD_CORE_7</text>
<text x="247.3" y="237.1" transform="rotate(-90 247.3 237.1)">VDD_CORE_8</text>
<text x="153.2" y="256">P3</text>
<text x="157.4" y="257.6">RST_N</text>
<text x="153.2" y="261.1">N4</text>
<text x="157.4" y="262.7">PTP_CLK</text>
<text x="153.2" y="266.1">H1</text>
<text x="157.4" y="267.8">CLK_OUT</text>
<text x="251.4" y="268.7">K2</text>
<text x="238.7" y="270.3">OSC_IN</text>
<text x="153.2" y="281.4">N5</text>
<text x="153.2" y="276.3">P5</text>
<text x="157.4" y="277.9">SCK</text>
<text x="153.2" y="286.5">P4</text>
<text x="157.4" y="283">SDI</text>
<text x="153.2" y="291.5">N6</text>
<text x="157.4" y="288.1">SDO</text>
<text x="157.4" y="293.2">SS_N</text>
<text x="236.6" y="293.2">OSC_OUT</text>
<text x="251.4" y="291.5">L1</text>
<text x="437.6" y="400.7">D1</text>
<text x="469.7" y="396.3" transform="rotate(-90 469.7 396.3)">G4</text>
<text x="474.8" y="396.3" transform="rotate(-90 474.8 396.3)">E4</text>
<text x="479.8" y="396.3" transform="rotate(-90 479.8 396.3)">D4</text>
<text x="437.6" y="405.8">D2</text>
<text x="441.9" y="407.4">TX_EN</text>
<text x="441.9" y="402.3">TX_CLK</text>
<text x="437.6" y="410.9">A3</text>
<text x="441.9" y="412.5">TX_ER</text>
<text x="468.2" y="411.1" transform="rotate(-90 468.2 411.1)">VDDIO_3</text>
<text x="473.3" y="411.1" transform="rotate(-90 473.3 411.1)">VDDIO_2</text>
<text x="478.4" y="411.1" transform="rotate(-90 478.4 411.1)">VDDIO_1</text>
<text x="437.6" y="416">A2</text>
<text x="441.9" y="417.6">TXD0</text>
<text x="437.6" y="421">B1</text>
<text x="441.9" y="422.7">TXD1</text>
<text x="437.6" y="431.2">C1</text>
<text x="437.6" y="426.1">C2</text>
<text x="441.9" y="427.7">TXD2</text>
<text x="441.9" y="432.8">TXD3</text>
<text x="437.6" y="441.4">E2</text>
<text x="441.9" y="443">RX_CLK</text>
<text x="437.6" y="446.4">H2</text>
<text x="441.9" y="448.1">RX_ER</text>
<text x="437.6" y="451.5">G1</text>
<text x="441.9" y="453.1">RX_DV</text>
<text x="437.6" y="461.7">F2</text>
<text x="437.6" y="456.6">E1</text>
<text x="441.9" y="458.2">RX_D0</text>
<text x="437.6" y="466.8">F1</text>
<text x="441.9" y="463.3">RX_D1</text>
<text x="437.6" y="471.8">G2</text>
<text x="441.9" y="473.5">RX_D3</text>
<text x="441.9" y="468.4">RX_D2</text>
<text x="778.1" y="515">EL SEGUNDO, CALIFORNIA</text>
</g>
<g font-size="2.8">
<text x="700.9" y="113.8">330_OHMS</text>
<text x="255.9" y="175.3" transform="rotate(-90 255.9 175.3)">330_OHMS</text>
<text x="707.6" y="192.6">330_OHMS</text>
<text x="707.6" y="271.3">330_OHMS</text>
<text x="262" y="282.7">25MHz</text>
<text x="707.6" y="350">330_OHMS</text>
<text x="416.5" y="400.9">30</text>
<text x="416.5" y="405.9">30</text>
<text x="416.5" y="411">30</text>
<text x="416.5" y="416.1">30</text>
<text x="416.5" y="421.2">30</text>
<text x="416.5" y="426.2">30</text>
<text x="416.5" y="431.3">30</text>
<text x="707.6" y="428.7">330_OHMS</text>
<text x="416.5" y="441.5">30</text>
<text x="416.5" y="446.6">30</text>
<text x="416.5" y="451.6">30</text>
<text x="416.5" y="456.7">30</text>
<text x="416.5" y="461.8">30</text>
<text x="416.5" y="466.9">30</text>
<text x="416.5" y="472">30</text>
</g>
<g font-size="2.5">
<text x="745.8" y="9.1">DWG. NO.</text>
<text x="830.4" y="9.1">SHT</text>
<text x="841.3" y="9.1">REV.</text>
<text x="747.9" y="537.8">SIZE</text>
<text x="760.8" y="537.8">FSCM NO.</text>
<text x="747.9" y="546.2">SCALE</text>
<text x="813.9" y="546.2">SHEET</text>
<text x="831.7" y="546.2">OF</text>
</g>
<g font-size="2.1">
<text x="689.5" y="506.1">DRAWN</text>
<text x="733.9" y="506.1">DATE</text>
<text x="689.5" y="513.7">CHECKED</text>
<text x="689.5" y="521.3">APPROVED</text>
<text x="689.5" y="529">APPROVED</text>
<text x="689.5" y="544.2">CONTRACT NUMBER:</text>
<text x="779.9" y="542.2">PRINTED:</text>
</g>
</svg>
